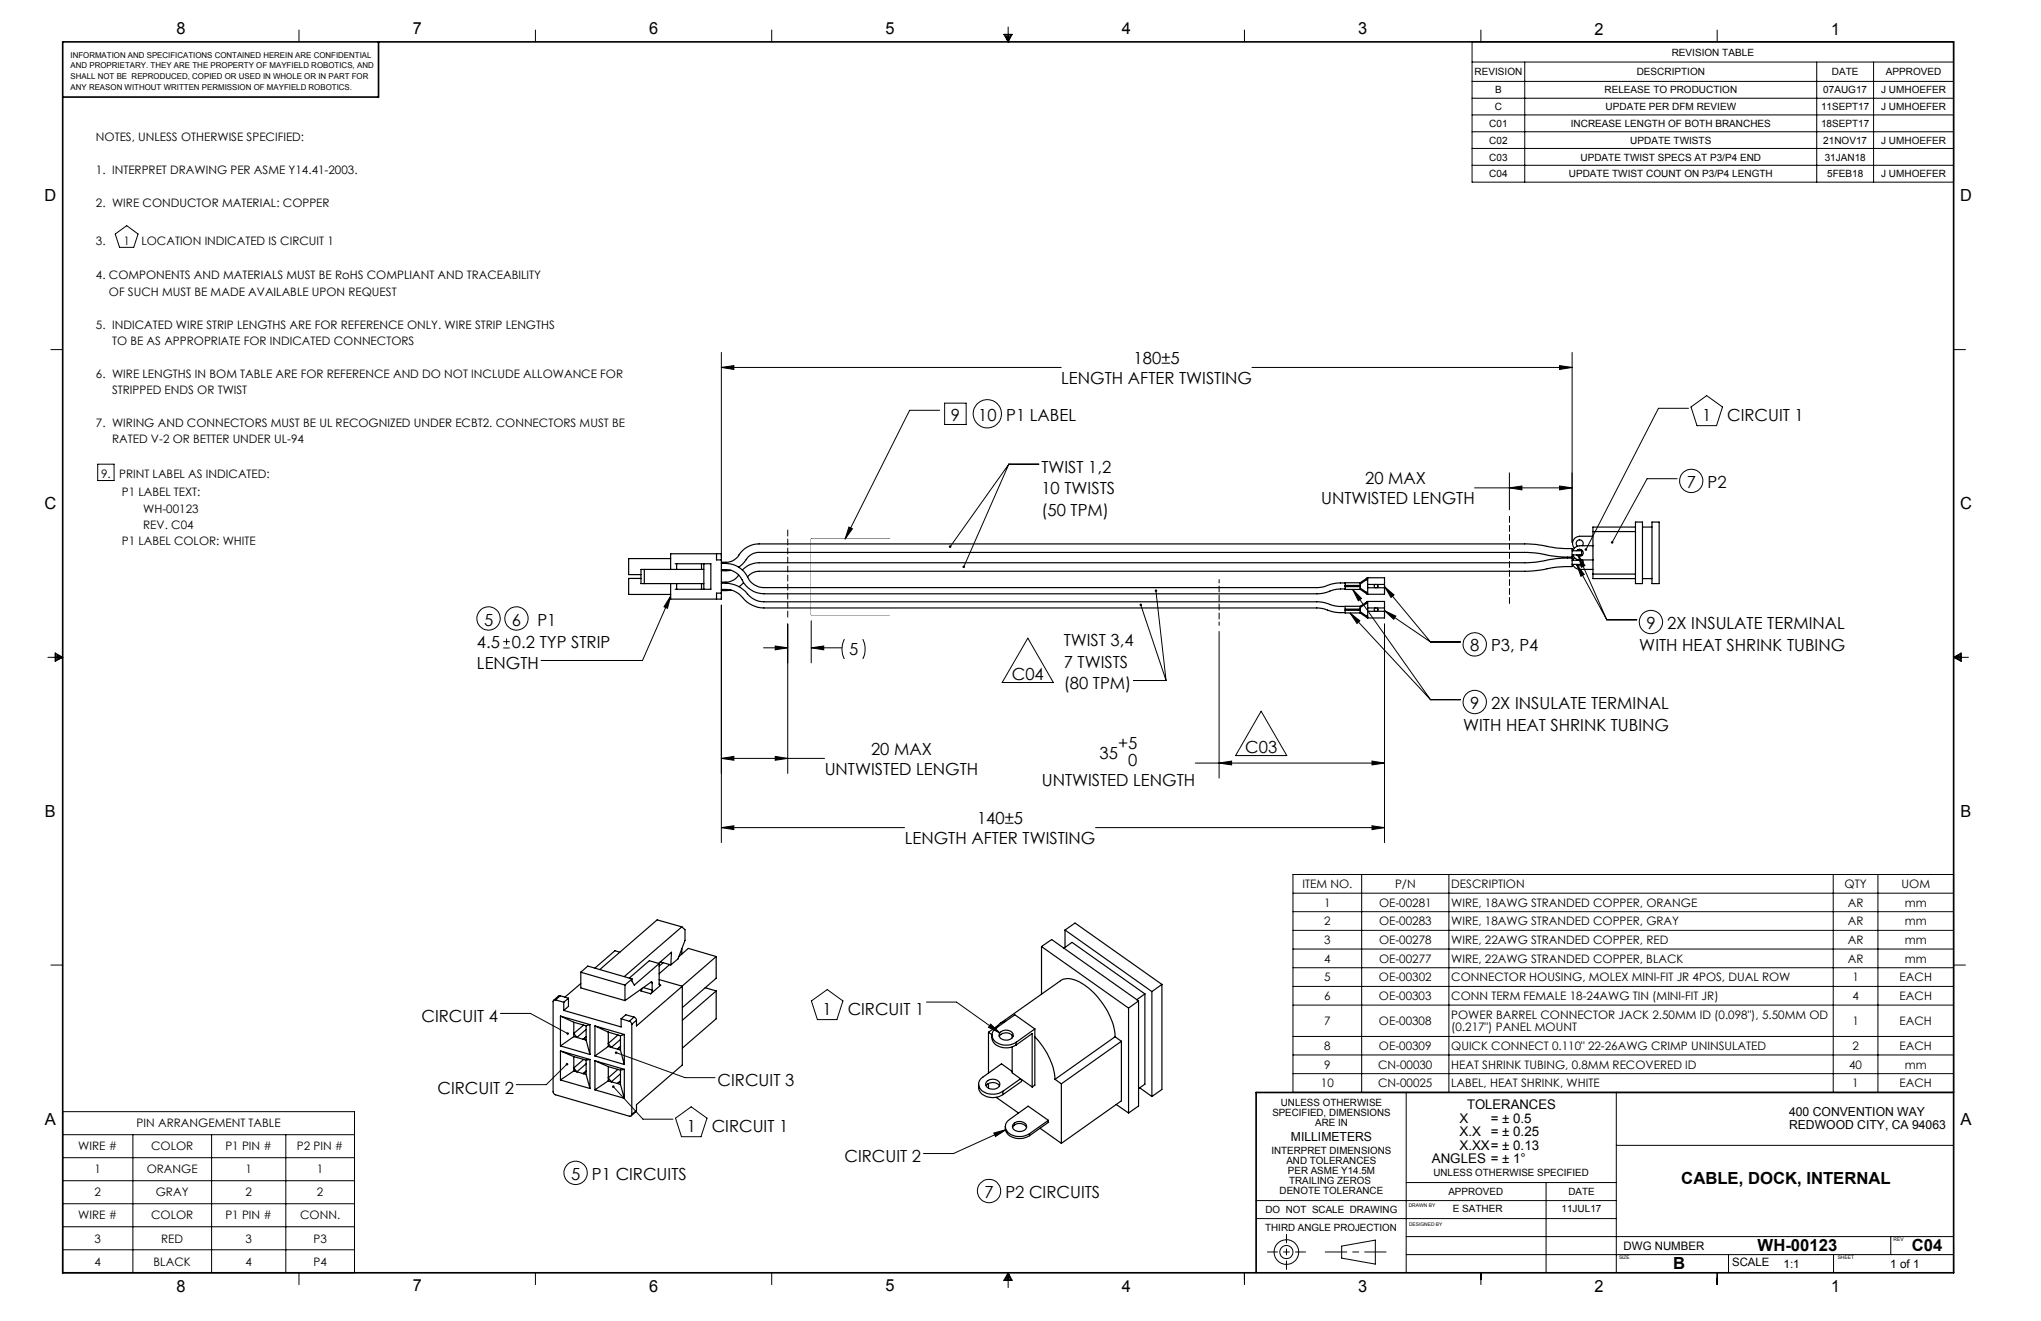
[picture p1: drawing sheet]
<svg xmlns="http://www.w3.org/2000/svg" width="432mm" height="279mm" viewBox="0 0 432 279" stroke-linecap="round" stroke-linejoin="round" font-family="sans-serif">
<g fill="none" stroke="#000" stroke-width=".21">
<path d="M63.3 6.4v2.5M113.3 6.4v2.5M163.3 6.4v2.5M212.4 7.3h1.7l-.8 1.6zM212.7 7.3l.6 1.6M213 7.3l.3 1.6M213.3 5.7v3.2M213.5 7.3l-.2 1.6M213.9 7.3l-.6 1.6M263.3 6.4v2.5M313.3 6.4v2.5M363.3 6.4v2.5"/>
<path d="M10.8 73.9h2.5M152.6 77.7l2.7-.4v.8zM152.6 74.5v43.4M152.6 77.7h71.9M264.9 77.7h67.7M330 77.3l2.6 .4-2.6 .4zM332.6 74.5v40.3M413.3 73.9h2.5M171.6 114h16.5v16h-16.5zM10.1 139h3.2M11.7 138.1l1.6 .9-1.6 .9zM11.7 138.4l1.6 .6"/>
<path d="M11.7 138.7l1.6 .3M13.3 139l-1.6 .6M13.3 139l-1.6 .3M152.6 128v50.2M292.9 132v46.2M413.3 139h3.2M413.3 139l1.6-.9v1.8zM413.3 139l1.6 .6M413.3 139l1.6 .3M414.9 138.4l-1.6 .6M414.9 138.7l-1.6 .3M152.6 175l2.7-.3v.8z"/>
<path d="M152.6 175h38.8M231.8 175h61.1M290.3 174.7l2.6 .3-2.6 .5zM10.8 204.1h2.5M413.3 204.1h2.5M297.5 231.1v38.1M341.9 231.1v38.1M265.7 257.7h76.2M265.7 253.9h76.2M297.5 250.1h44.4M327.1 250.1v19.1M341.9 242.3h71.4"/>
<path d="M63.3 269.2v2.5M113.3 269.2v2.5M163.3 269.2v2.5M213.3 269.2v3.1M213.3 269.2l.8 1.6h-1.7zM213.3 269.2l-.6 1.6M213.3 269.2l-.3 1.6M213.3 269.2l.6 1.6M213.3 269.2l.2 1.6M263.3 269.2v2.5M283.8 263.6l7.2-1.3v5.1l-7.2-1.3zM297.5 265.4h115.8"/>
<path d="M297.5 261.5h115.8M313.3 269.2v2.5M363.3 269.2v2.5M365.7 265.4v3.8M387.9 265.4v3.8M400 261.5v3.9M413.3 263.6v5.6"/>
<circle cx="272.2" cy="264.8" r="2.6"/>
<circle cx="272.2" cy="264.8" r="1.38"/>
</g>
<path d="M166.7 111.9v18.8M319.3 109.1v18.7" fill="none" stroke="#000" stroke-width=".21" stroke-dasharray="1.3 .6" stroke-dashoffset="-.2"/>
<path d="M257.9 122.6v9.7" fill="none" stroke="#000" stroke-width=".21" stroke-dasharray="1.3 .6" stroke-dashoffset=".6"/>
<path d="M293.2 264.8h-12.8" fill="none" stroke="#000" stroke-width=".21" stroke-dasharray="15.2 1.3 1.3 1.3" stroke-dashoffset="10.7"/>
<path d="M276.2 264.8h-8.1" fill="none" stroke="#000" stroke-width=".21" stroke-dasharray="15.2 1.3 1.3 1.3" stroke-dashoffset="13.1"/>
<path d="M272.2 268.5v-7.4" fill="none" stroke="#000" stroke-width=".21" stroke-dasharray="15.2 1.3 1.3 1.3" stroke-dashoffset="13.4"/>
<path d="M13.3 8.9h400v260.3h-400zM80.1 8.9v11.6h-66.8M413.3 231.1h-147.6v38.1" fill="none" stroke="#000" stroke-width=".35"/>
<path d="M152.6 77.7l2.7-.4v.8zM330 77.3l2.6 .4-2.6 .4zM290.3 174.7l2.6 .3-2.6 .5zM152.6 175l2.7-.3v.8z" fill="#000"/>
<path d="M171.6 114h16.5v16h-16.5z" fill-rule="evenodd" fill="#fff"/>
<g fill="none" stroke="#000" stroke-width=".21">
<path d="M311.4 8.9h101.9v29.6h-101.9zM311.4 13.1h101.9M311.4 17.2h101.9M322.6 13.1v25.4M384.4 13.1v25.4M396.4 13.1v25.4M311.4 20.8h101.9M311.4 24.3h101.9M311.4 27.9h101.9M311.4 31.4h101.9M311.4 35h101.9M24.4 49.5l2.4-1.8 2.4 1.8-.9 2.8h-3z"/>
<path d="M20.7 98.2h3.4v3.4h-3.4zM198.8 86.8h-6.4l-13.6 27.2M199.8 85.3h4.6v4.5h-4.6zM213.4 98.2h6.4M213.4 98.2l-9.5 21.7M213.4 98.2l-12.4 17.4M357.2 86.4h-6.3l-15.4 29.8M357.8 86.1l3.3-2.4 3.3 2.4-1.3 3.9h-4.1zM179.6 111.5l.7 .3-1.5 2.2zM312 103.2h20.6M319.3 103.2l2.7-.4v.8zM319.3 100v7.8"/>
<path d="M330 102.8l2.6 .4-2.6 .4zM332.6 100v14.8M333.6 119.4l6.3 11.7M333.6 119.4l1.6 2.1-.7 .4zM333.9 117.4l6 13.7M333.9 117.4l1.4 2.2-.7 .4zM354.8 101.2h-6.3l-7.4 13.5M106.5 137.1h1.3M106.5 135.7h1.3M107.2 135v1.4M141.9 126.1l-.7 2.6-.7-.4zM141.9 126.1l-6 13.6h-21.4"/>
<path d="M152.6 128v35.6M161.5 137h5.2M164 136.6l2.7 .4-2.7 .4zM166.7 132v31.6M171.6 137l2.7-.4v.8zM171.6 137h6.5M171.6 131.3v8.9M178.6 135.2a4.4 4.4 0 0 0 0 4.2M182.5 135.2a4.7 4.7 0 0 1 0 4.2M217.5 135l5.3 9.4h-10.8zM241.3 127.9l5.4 16M244.5 124.9l2.2 19"/>
<path d="M257.9 133.6v31M285.6 129.6l17 18.4M285.6 129.6l2.1 1.7-.6 .6zM286.2 124.7l16.4 23.3M286.2 124.7l1.8 1.9-.6 .5zM292.9 129.2l9.7 6.6M292.9 124.1l9.7 11.7M292.9 132v32.6M292.9 129.2l2.4 1.1-.4 .7zM292.9 124.1l2 1.7-.6 .6zM302.6 135.8h6.4M339.9 131.1h6.4"/>
<path d="M164 160l2.7 .4-2.7 .4zM239.9 143.9h6.8M266.8 150.4l5.4 9.4h-10.8zM302.6 148h6.4M152.6 160.4l2.7-.4v.8zM152.6 160.4h21.8M252.9 161.4h40M257.9 161.4l2.7-.4v.8zM290.3 161l2.6 .4-2.6 .4zM273.5 185h139.8v46h-139.8zM273.5 188.9h139.8M273.5 192.8h139.8"/>
<path d="M273.5 196.8h139.8M288.1 185v46M306.5 185v46M387.8 185v46M397.3 185v46M105.9 214.3h6.3l7.9 4.3M171.7 211.7l3.3-2.4 3.3 2.4-1.2 4h-4.2zM196 211.9h6.4l9.1 6.6M209.6 216.6l1.9 1.9-2.4-1.2zM273.5 200.7h139.8M273.5 204.7h139.8M273.5 208.6h139.8"/>
<path d="M273.5 212.6h139.8M273.5 219.2h139.8M13.3 235.1h61.7v34.1h-61.7zM13.3 240h61.7M28.1 240v29.2M44.8 240v29.2M60.5 240v29.2M119.9 225.1l-4.3 4.3h-6.4M129.8 229.8l6.2 6.9h6.4M130.4 222.6l14.5 5.3h6.4M142.9 236.5l3.3-2.4 3.4 2.4-1.3 3.9h-4.1zM210.3 239.6l2.5-.7-2.2 1.5z"/>
<path d="M212.8 238.9l-11.1 5.1h-6.3M273.5 223.1h139.8M273.5 227.1h139.8M13.3 244.9h61.7M13.3 249.7h61.7M13.3 254.6h61.7M13.3 259.5h61.7M13.3 264.3h61.7"/>
<circle cx="208.9" cy="87.5" r="2.99"/>
<circle cx="357.8" cy="101.7" r="2.46"/>
<circle cx="103.4" cy="130.8" r="2.46"/>
<circle cx="109.3" cy="130.8" r="2.46"/>
<circle cx="312" cy="136.3" r="2.48"/>
<circle cx="349.3" cy="131.5" r="2.46"/>
<circle cx="312" cy="148.5" r="2.47"/>
<circle cx="121.8" cy="248.1" r="2.46"/>
<circle cx="209.3" cy="251.9" r="2.46"/>
</g>
<g fill="#000">
<path d="M340.9 114.5l-.1 .2 .1 .3 .2-.3-.2 .3a.28 .28 0 0 0 .4-.3 .28 .28 0 0 0-.4-.2zM141.9 126.1l-.7 2.6-.7-.4zM179.6 111.5l.7 .3-1.5 2.2zM335.4 116l-.2 .3 .2 .2 .1-.3-.1 .3a.27 .27 0 0 0 .4-.3 .27 .27 0 0 0-.4-.2zM203.7 119.7v.4h.1l.1-.2-.1 .2a.27 .27 0 0 0 .3-.1 .27 .27 0 0 0 0-.3 .27 .27 0 0 0-.4 0zM200.8 115.5v.4l.2-.3-.2 .3a.28 .28 0 0 0 .4-.1 .28 .28 0 0 0 0-.4 .28 .28 0 0 0-.4 .1zM241.2 127.7a.27 .27 0 0 0 0 .5 .27 .27 0 0 0 .4-.2 .27 .27 0 0 0-.3-.3v.2zM244.4 124.7a.27 .27 0 0 0 0 .5 .27 .27 0 0 0 .4-.2 .27 .27 0 0 0-.3-.3v.2v-.2zM285.6 129.6l2.1 1.7-.6 .6zM286.2 124.7l1.8 1.9-.6 .5zM292.9 129.2l2.4 1.1-.4 .7zM292.9 124.1l2 1.7-.6 .6zM333.9 117.4l1.4 2.2-.7 .4zM333.6 119.4l1.6 2.1-.7 .4zM209.6 216.6l1.9 1.9-2.4-1.2zM210.3 239.6l2.5-.7-2.2 1.5zM129.6 229.6a.26 .26 0 0 0 0 .5 .26 .26 0 0 0 .4-.2 .26 .26 0 0 0-.4-.3l.2 .2zM119.8 224.9a.27 .27 0 0 0 0 .4 .27 .27 0 0 0 .4 0 .27 .27 0 0 0 0-.4l-.3 .2 .3-.2zM130.2 222.4l-.1 .2h.3h-.3a.29 .29 0 0 0 .3 .3 .29 .29 0 0 0 .2-.4 .29 .29 0 0 0-.4-.1zM119.9 218.4v.3a.25 .25 0 0 0 .2 .2 .25 .25 0 0 0 .2-.1l-.2-.2 .3 .1-.2-.3z"/>
<path d="M164 160l2.7 .4-2.7 .4zM152.6 160.4l2.7-.4v.8zM171.6 137l2.7-.4v.8zM164 136.6l2.7 .4-2.7 .4zM319.3 103.2l2.7-.4v.8zM330 102.8l2.6 .4-2.6 .4zM257.9 161.4l2.7-.4v.8zM290.3 161l2.6 .4-2.6 .4z"/>
</g>
<g fill="none" stroke="#000" stroke-width=".25">
<path d="M141.9 118.1h-8.9v3.4h2.6M142.8 119.2h.4M143.2 119.2h7.2v5.4h-7.2M143.2 119.2v1.2M148.4 119.2v1.2M148.9 119.2v5.4M151.6 117.1v1.3h1M152.6 119.2a5.4 5.4 0 0 1 5.8 3.4 3.8 3.8 0 0 0 3.2 1.7h117.3l.9-.1 1.4-.5a8 8 0 0 1 3.4-.4M152.6 118.9a3.7 3.7 0 0 0 4.1-2 5.1 5.1 0 0 1 3.9-1.9h162.6l1.7 .1 4.5 .8 3.2 .1v1.8h-2.8l-4-.7-2.7-.3h-162.5a3.4 3.4 0 0 0-3.1 2.1l-1.2 1M332.6 116.5h2v.9h-2M332.6 118.5h2v.9h-2M332.8 119.4a1.48 1.48 0 0 0 1.4 1h2.8"/>
<path d="M332.8 117.4a1.48 1.48 0 0 0 1.4 1h2.8M333.1 117.9l-.3 .6M333.6 116.5a.76 .76 0 0 1 1.1-.1 .76 .76 0 0 1 0 1.1 .76 .76 0 0 1-1.1-.1M333.7 118.4l-.1 .1M333.7 116.3l1.1 .1M334.8 118.4a.75 .75 0 0 1-.1 1.1 .75 .75 0 0 1-1.1-.1M334.8 115.4a.74 .74 0 0 0-.1-1 .74 .74 0 0 0-1.1 .1 .74 .74 0 0 0 .1 1M334.8 117.4l-1.1 .1M337 115.4h-2.8a1.48 1.48 0 0 0-1.4 1.1M337 112.4v3M337 118.4v3M337 113.4h-2.8a1.49 1.49 0 0 0-1.4 .9 1.49 1.49 0 0 0 .3 1.6"/>
<path d="M337 115.4v3M337 112.4h9M346 110.4h1.5v13h-1.5zM346 111.5h-9v.9M347.5 111.5h2M349.5 110.4h1.5v13h-1.5zM135.6 122.3h-2.6v3.4h8.9M136.3 120.4v3M141.9 120.4v-3.3h10.7v9.6h-10.7v-3.3M142.8 124.6h.4M143.2 123.4v1.2M148.4 123.4v1.2"/>
<path d="M148.9 120.4h-13.3v3h13.3M152.6 120.5a4.2 4.2 0 0 1 4.7 2.8 5.3 5.3 0 0 0 4.3 2.3h117.3l1.5-.2 1.8-.7 2.4-.1M152.6 123.4a6.3 6.3 0 0 1 5.8 2.5l.8 .7 .9 .4 1.5 .3h117.3l4.4 1 4.5-.1M152.6 124.7a5 5 0 0 1 4.9 2.2l1.6 1.1a5.1 5.1 0 0 0 2.5 .6h117.3l.9 .1 1.4 .5a8 8 0 0 0 3.4 .4M152.6 125.4h-1v1.3M154.6 120.6l-2 .1M154.7 124.8l-2.1 .1M156.3 121.6a3.4 3.4 0 0 1-3.7 1.5M157.1 120.5a4.8 4.8 0 0 1 3.5-1.5h162.5l2.2-.1 3.9-.8 3.4-.1v1.8l-3.2 .1-3.3 .6-2.9 .3h-162.6l-1.2 .3-1.2 .9M157.3 123.2l-.9 .9M284.6 124.1v.6h3.2M284.6 129.1v.5h3.2"/>
<path d="M284.6 128.2v.6M284.6 123.8v.3M284.6 128.8v.3M284.6 124.1h3.2M284.6 123.8h3.2M284.6 129.1h3.2M284.6 128.8h3.2M287.6 123.8v.3M287.6 128.8v.3M287.8 124.1v.6M287.8 123.3v.5M287.8 123.3h-3.2v.5"/>
<path d="M287.8 124.7l1.3 .9M287.8 124.4l1.5 1M287.8 129.1v.5M287.8 128.2v.6M287.8 129.6l1.3 1M287.8 129.4l1.5 1.1M287.8 123.8v.1M287.8 124v.1M287.8 128.8v.1M287.8 129v.1M289.2 125.6l.1 .1M289.2 130.6l.1 .1"/>
<path d="M289.2 125.6h.1M289.2 130.6h.1M289.2 122.3h.1M289.2 127.3h.1M289.3 122.2v1.4M289.3 122.2h3.6v1.4M289.3 124.3v1.4M289.3 122.2l-1.5 1.1M289.3 122.4l-1.5 1.1M289.3 127.2v1.4M289.3 127.2h3.6v1.4M289.3 129.3v1.4"/>
<path d="M289.3 127.2l-1.5 1M289.3 127.5l-1.5 1M289.3 124.3h3.6M289.3 128.6h3.6M289.3 123.6h3.6M289.3 123.6v.7M289.3 128.6v.7M289.3 129.3h3.6M290.9 123.6l-.2 .4 .2 .3M290.9 128.6l-.2 .3 .2 .4M291.3 123.6l.2 .4-.2 .3M291.3 128.6l.2 .3-.2 .4"/>
<path d="M292.9 124.3v1.4h-3.6M292.9 129.3v1.4h-3.6M292.9 123.6v.7M292.9 128.6v.7M337 121.4v1h9M337 121.4h9M347.5 122.4h2M144.3 196l-12.2 10.6M144.3 196l.6 .6v2.3l-1.5 3.9-1.5 1.3M144.3 196l-5.3-1.4-12.1 10.5M225.3 196.7l18.4 13M225.3 196.7v3.7"/>
<path d="M225.3 196.7l2.1-1.5 18.4 13M117.5 211.5a.39 .39 0 0 0-.5 .3l.1 19.3 .4 .5 15.6 4.5a.39 .39 0 0 0 .6-.4M117.5 211.5l1.8 .5M118.5 210.6l-.4 .1-.9 .9M118.5 210.6l-1 .9M118.5 210.6l1.8 .5M118.6 214.9v6.3M118.6 214.9l6.2 1.8M118.6 214.9l2.8 1.3M119.3 212v1.7M119.3 213.7l12.1 3.5v-1.7M120.3 211.1v1.8l-1 .8"/>
<path d="M120.3 211.1l-1 .9M121.4 216.2l2.6 .8M121.4 219.3l-2.8 1.9M121.4 216.2v3.1M121.4 219.3l.7 .1M122.1 219.4l1.3 .4M122.9 208l-3.4 2.9M122.9 205.6v3.4l9.3 2.6M122.9 205.6l9.3 2.8M122.9 205.6l1.5-1.3 9.3 2.7M123.4 219.8l.6 .2M123.5 216.8l-2.1 1.8 .7 .8"/>
<path d="M124 220l.8 3M124 217v3M124 219.4l-.6 .4M124 219.3l-.6 .5M124 217.7l-1.9 1.7M124.8 216.7v6.3M124.8 216.7l-.8 .3M125.9 217l6.2 1.8M125.9 217v6.3M125.9 217l2.8 1.3M128.7 218.3l2.6 .8M128.7 218.3v3"/>
<path d="M130.7 218.9l-2 1.8 .6 .8M131.1 201.4l-1-.3-4.2 3.7M131.3 219.1v3M131.3 219.9l-2 1.6M131.4 215.5l1.7 .5M132.1 218.8v6.3M132.1 218.8l-.8 .3M132.2 208.4v3.2M133.1 216l.3 .1 .3 .5M133.7 216.6v19.1M133.7 207l-1.5 1.4M134.1 215.1l.4 .3 .2 .4"/>
<path d="M134.1 215.1l-1 .9M134.1 215.1l-1.7-.5-1 .9M134.7 215.8l-1 .8M135.9 209.1l-.3 .5 2.1 .6M136.1 208.9l1.9 .5M137.7 207.8l.3 .1M138 209.4l-.3 .8M138 207.9l-.2-.3-5.6 4M138 207.9v1.5M139.3 203.8l2.8-2.4-.2 2.7M139.5 203.8v4.3a.22 .22 0 0 0 0 .3 .22 .22 0 0 0 .3 0M139.5 207.2l4.9 1.4"/>
<path d="M139.5 203.8l-5.3 4.6-.5-.9v-.5M139.5 203.8l-2.1-.6-4.3 3.7M139.5 208.3l.3 .1M139.7 203.4l2.2 .7M139.8 208.4l-2.1 1.8M140.3 203.6l-.8 .7M141.7 204l-2.2 2M144.3 200.7v1.1M144.4 208.6l-9.7 8.4v-1.2M144.4 208.6v16.6l-9.7 8.4v1.2M149.2 208.9l2.3 .7M151.5 202.3l-5.9-1.7-2 1.8"/>
<path d="M151.5 202.3l-7.2 6.3M151.5 202.3v4.6l-7.1 6.2M151.5 209.6v5.9l-7.1 6.2M151.5 209.6l-7.1 6.2M209.1 218.3v8.7M209.1 218.3l.8 .6M209.9 218.9a2.44 2.44 0 0 0 2.6 2.7 3.9 3.9 0 0 0 2.5-.6M211.1 216.9l-2 1.4M211.4 219.2a1.76 1.76 0 0 1 2.9 0M211.6 218.3a1.73 1.73 0 0 1 2.7 .5 1.59 1.59 0 0 1-1.1 1.2 1.59 1.59 0 0 1-1.6-.5l-.3-.5zM211.6 216.4l12.8-9a3.9 3.9 0 0 1 4.3 .5 15.7 15.7 0 0 1 7.2 11v.4M212.8 216a2.26 2.26 0 0 0-1.9 1.4"/>
<path d="M214.1 218.9v.6M218.9 217.6l-4.2-3-4 2.9a1.78 1.78 0 0 0-.8 1.8 1.78 1.78 0 0 0 1.4 1.4 4 4 0 0 0 3.7-.2M218.9 219.3a15.1 15.1 0 0 1 4.3 9M218.9 217.6l-3.9 2.9M218.9 217.6v11.9l-.5 .4M220.3 200.2v10.1M220.3 200.2l18.5 13M220.3 200.2l2.2-1.5 18.4 13M225.1 200.6l1.7-1.3 15.4 10.9M235.9 219.3l-12.7 9M235.9 219.3l1.3 .9M238.8 213.2v22.2"/>
<path d="M240.9 211.7l-2.1 1.5M240.9 211.7v22.2l-2.1 1.5M242.2 210.2v19.1l-1.3 1M242.2 210.2l-1.7 1.3M243.7 209.7v22.2M245.8 208.2v22.2l-2.1 1.5M245.8 208.2l-2.1 1.5M118.6 222.3l6.2 1.8M118.6 222.3v6.1M118.6 228.4l6.2 1.8M118.6 221.2l6.2 1.8M118.6 222.3l2.8 1.2"/>
<path d="M121.4 223.5v3M121.4 223.5l2.6 .7M121.4 226.5l-2.8 1.9M121.4 226.5l.7 .2M122.1 226.7l1.3 .4M123.4 227.1l.6 .2M123.5 224.1l-2.1 1.8 .7 .8M124 224.2v3.1M124 227.3l.8 2.9M124 226.6l-.6 .5M124 226.5l-.6 .6M124 225l-1.9 1.7"/>
<path d="M124.8 224.1v6.1M124.8 224.1l-.8 .1M125.9 224.4v6.1M125.9 223.3l6.2 1.8M125.9 224.4l6.2 1.8M125.9 230.5l6.2 1.8M125.9 224.4l2.8 1.2M128.7 221.3l-2.8 2M128.7 225.6v3M128.7 221.3l.6 .2M128.7 225.6l2.6 .7M128.7 228.6l-2.8 1.9"/>
<path d="M128.7 228.6l.6 .2M129.3 221.5l1.3 .4M129.3 228.8l1.3 .4M130.6 221.9l.7 .2M130.6 229.2l.7 .2M130.7 226.2l-2 1.8 .6 .8M131.3 222.1l.8 3M131.3 226.3v3.1M131.3 229.4l.8 2.9M131.3 221.4l-.7 .5M131.3 221.3l-.7 .6M131.3 228.7l-.7 .5"/>
<path d="M131.3 228.6l-.7 .6M131.3 227.1l-2 1.7M132.1 226.2v6.1M132.1 226.2l-.8 .1M134.7 234.8l-.2 .4-1 .8M134.7 234.8l-1 .9M207 229.3a2.47 2.47 0 0 0 2.7 2.8 3.9 3.9 0 0 0 2.5-.6M208.6 229.7a1.76 1.76 0 0 1 2.9 0M208.8 228.7a1.74 1.74 0 0 1 2.7 .5 1.53 1.53 0 0 1-2.5 .9 .84 .84 0 0 1-.2-1.4zM209.1 229.2v1M210.7 232.1l4.8 3.3M212.2 230.8v.7"/>
<path d="M212.7 238.3a2.54 2.54 0 0 0 3 2.5l1-.1 1.1-.5M214.1 226.6l-2.2-1.6-4 2.8a1.78 1.78 0 0 0-.8 1.8 1.78 1.78 0 0 0 1.4 1.5 4 4 0 0 0 3.7-.3M214.1 221.4v5.5l4.3 3M214.2 238.5a1.72 1.72 0 0 1 3 0M214.5 237.6a1.68 1.68 0 0 1 2.7 .6 1.53 1.53 0 0 1-2.5 .8 .85 .85 0 0 1-.2-1.4zM215 220.5v.5M215 221l3.4-2.4v11.3M215.9 228.2l-3.7 2.6M216.1 228.3v.4l-3.9 2.8M217.8 239.8v.4M220 238.6l4.5 3.2M221.8 237l-4.3-3-3.9 2.8a1.84 1.84 0 0 0-.8 2 1.84 1.84 0 0 0 1.6 1.4 3.9 3.9 0 0 0 3.4-.4"/>
<path d="M221.8 237l-4 2.8M221.8 237v.4l-4 2.8M223.2 228.3l1.3 .9M224.5 229.2v12.6M236.1 233.6l2.7 1.8M237.2 220.2v12.6l-12.7 9M237.2 220.2l-12.7 9M241.1 230.1l2.6 1.8"/>
</g>
<g font-size="3.5">
<text x="37.3" y="7.3">8</text>
<text x="87.3" y="7.3">7</text>
<text x="137.3" y="7.3">6</text>
<text x="187.3" y="7.3">5</text>
<text x="237.3" y="7.3">4</text>
<text x="287.4" y="7.3">3</text>
<text x="337.4" y="7.3">2</text>
<text x="387.4" y="7.3">1</text>
<text x="9.4" y="42.5">D</text>
<text x="414.7" y="42.5">D</text>
<text x="239.8" y="76.9">180±5</text>
<text x="224.5" y="81.1">LENGTH AFTER TWISTING</text>
<text x="201.2" y="89">9</text>
<text x="206.9" y="89">10 P1 LABEL</text>
<text x="360.1" y="89">1</text>
<text x="365.4" y="89">CIRCUIT 1</text>
<text x="220.3" y="100">TWIST 1,2</text>
<text x="9.4" y="107.6">C</text>
<text x="220.3" y="104.5">10 TWISTS</text>
<text x="279.5" y="106.6">UNTWISTED LENGTH</text>
<text x="288.8" y="102.4">20 MAX</text>
<text x="356.8" y="103.2">7 P2</text>
<text x="414.7" y="107.7">C</text>
<text x="220.3" y="109.1">(50 TPM)</text>
<text x="100.9" y="137">4.5</text>
<text x="102.4" y="132.3">5</text>
<text x="108.3" y="132.3">6</text>
<text x="108.3" y="137">0.2 TYP STRIP</text>
<text x="113.7" y="132.3">P1</text>
<text x="225" y="136.7">TWIST 3,4</text>
<text x="311" y="137.8">8 P3, P4</text>
<text x="346.8" y="137.8">WITH HEAT SHRINK TUBING</text>
<text x="348.3" y="133">9</text>
<text x="352.7" y="133">2X INSULATE TERMINAL</text>
<text x="100.9" y="141.6">LENGTH</text>
<text x="179.6" y="138.6">5</text>
<text x="214.1" y="143.8">C04</text>
<text x="225" y="141.3">7 TWISTS</text>
<text x="225" y="145.8">(80 TPM)</text>
<text x="311" y="150">9</text>
<text x="315.5" y="150">2X INSULATE TERMINAL</text>
<text x="309.6" y="154.7">WITH HEAT SHRINK TUBING</text>
<text x="184.3" y="159.6">20 MAX</text>
<text x="232.6" y="160.5">35</text>
<text x="236.5" y="158.5">+5</text>
<text x="263.5" y="159.2">C03</text>
<text x="174.5" y="163.8">UNTWISTED LENGTH</text>
<text x="220.4" y="166.2">UNTWISTED LENGTH</text>
<text x="238.7" y="162">0</text>
<text x="9.5" y="172.7">B</text>
<text x="414.8" y="172.8">B</text>
<text x="191.4" y="178.5">LENGTH AFTER TWISTING</text>
<text x="206.7" y="174.3">140±5</text>
<text x="174" y="214.6">1</text>
<text x="179.3" y="214.6">CIRCUIT 1</text>
<text x="89.2" y="216.2">CIRCUIT 4</text>
<text x="92.6" y="231.3">CIRCUIT 2</text>
<text x="151.8" y="229.8">CIRCUIT 3</text>
<text x="9.5" y="237.9">A</text>
<text x="145.3" y="239.4">1</text>
<text x="150.6" y="239.4">CIRCUIT 1</text>
<text x="414.8" y="237.9">A</text>
<text x="178.7" y="245.9">CIRCUIT 2</text>
<text x="120.8" y="249.5">5 P1 CIRCUITS</text>
<text x="355.7" y="250.5">CABLE, DOCK, INTERNAL</text>
<text x="208.3" y="253.4">7 P2 CIRCUITS</text>
<text x="354" y="268.5">B</text>
<text x="371.8" y="264.6">WH-00123</text>
<text x="404.5" y="264.7">C04</text>
<text x="37.3" y="273.2">8</text>
<text x="87.3" y="273.1">7</text>
<text x="137.3" y="273.2">6</text>
<text x="187.3" y="273.1">5</text>
<text x="237.3" y="273.2">4</text>
<text x="287.4" y="273.2">3</text>
<text x="337.4" y="273.2">2</text>
<text x="387.4" y="273.2">1</text>
</g>
<g font-size="2.8">
<text x="308.8" y="237.5">X</text>
<text x="310.4" y="234.6">TOLERANCES</text>
<text x="315.4" y="237.5">= ± 0.5</text>
<text x="308.8" y="243.2">X.XX= ± 0.13</text>
<text x="308.8" y="240.3">X.X</text>
<text x="315.4" y="240.3">= ± 0.25</text>
<text x="302.9" y="246.1">ANGLES = ± 1°</text>
</g>
<g font-size="2.6">
<text x="378.5" y="238.9">REDWOOD CITY, CA 94063</text>
<text x="378.5" y="236.1">400 CONVENTION WAY</text>
<text x="273.1" y="241.4">MILLIMETERS</text>
</g>
<g font-size="2.5">
<text x="20.3" y="29.8">NOTES, UNLESS OTHERWISE SPECIFIED:</text>
<text x="20.3" y="36.8">1. INTERPRET DRAWING PER ASME Y14.41-2003.</text>
<text x="20.3" y="43.7">2. WIRE CONDUCTOR MATERIAL: COPPER</text>
<text x="20.3" y="51.7">3.</text>
<text x="26.1" y="51.7">1</text>
<text x="29.9" y="51.7">LOCATION INDICATED IS CIRCUIT 1</text>
<text x="20.3" y="59.1">4. COMPONENTS AND MATERIALS MUST BE RoHS COMPLIANT AND TRACEABILITY</text>
<text x="23" y="62.6">OF SUCH MUST BE MADE AVAILABLE UPON REQUEST</text>
<text x="20.3" y="69.5">5. INDICATED WIRE STRIP LENGTHS ARE FOR REFERENCE ONLY. WIRE STRIP LENGTHS</text>
<text x="23.7" y="73">TO BE AS APPROPRIATE FOR INDICATED CONNECTORS</text>
<text x="20.3" y="79.9">6. WIRE LENGTHS IN BOM TABLE ARE FOR REFERENCE AND DO NOT INCLUDE ALLOWANCE FOR</text>
<text x="23.7" y="83.4">STRIPPED ENDS OR TWIST</text>
<text x="20.3" y="90.3">7. WIRING AND CONNECTORS MUST BE UL RECOGNIZED UNDER ECBT2. CONNECTORS MUST BE</text>
<text x="23.7" y="93.8">RATED V-2 OR BETTER UNDER UL-94</text>
<text x="21.4" y="101.1">9.</text>
<text x="25.2" y="101.1">PRINT LABEL AS INDICATED:</text>
<text x="25.8" y="104.9">P1 LABEL TEXT:</text>
<text x="30.3" y="108.4">WH-00123</text>
<text x="30.3" y="111.9">REV. C04</text>
<text x="25.8" y="115.3">P1 LABEL COLOR: WHITE</text>
<text x="275.6" y="187.8">ITEM NO.</text>
<text x="280.2" y="191.8">1</text>
<text x="291.8" y="191.8">OE-00281</text>
<text x="295.1" y="187.8">P/N</text>
<text x="307" y="191.8">WIRE, 18AWG STRANDED COPPER, ORANGE</text>
<text x="307" y="187.8">DESCRIPTION</text>
<text x="390.3" y="187.8">QTY</text>
<text x="390.9" y="191.8">AR</text>
<text x="402.3" y="187.8">UOM</text>
<text x="403" y="191.8">mm</text>
<text x="280.2" y="195.7">2</text>
<text x="291.8" y="195.7">OE-00283</text>
<text x="307" y="195.7">WIRE, 18AWG STRANDED COPPER, GRAY</text>
<text x="390.9" y="195.7">AR</text>
<text x="403" y="195.7">mm</text>
<text x="280.1" y="203.6">4</text>
<text x="280.1" y="199.7">3</text>
<text x="291.7" y="203.6">OE-00277</text>
<text x="291.7" y="199.7">OE-00278</text>
<text x="307" y="203.6">WIRE, 22AWG STRANDED COPPER, BLACK</text>
<text x="307" y="199.7">WIRE, 22AWG STRANDED COPPER, RED</text>
<text x="390.9" y="203.6">AR</text>
<text x="390.9" y="199.7">AR</text>
<text x="403" y="203.6">mm</text>
<text x="403" y="199.7">mm</text>
<text x="280.1" y="207.6">5</text>
<text x="291.7" y="207.6">OE-00302</text>
<text x="307" y="207.6">CONNECTOR HOUSING, MOLEX MINI-FIT JR 4POS, DUAL ROW</text>
<text x="391.9" y="207.6">1</text>
<text x="401.9" y="207.6">EACH</text>
<text x="280.1" y="211.5">6</text>
<text x="291.7" y="211.5">OE-00303</text>
<text x="307" y="215.6">POWER BARREL CONNECTOR JACK 2.50MM ID (0.098&quot;), 5.50MM OD</text>
<text x="307" y="211.5">CONN TERM FEMALE 18-24AWG TIN (MINI-FIT JR)</text>
<text x="391.9" y="211.5">4</text>
<text x="401.9" y="211.5">EACH</text>
<text x="280.1" y="216.8">7</text>
<text x="291.7" y="216.8">OE-00308</text>
<text x="307" y="218">(0.217&quot;) PANEL MOUNT</text>
<text x="391.9" y="216.8">1</text>
<text x="401.9" y="216.8">EACH</text>
<text x="280.1" y="226">9</text>
<text x="280.1" y="222.1">8</text>
<text x="291.6" y="226">CN-00030</text>
<text x="291.7" y="222.1">OE-00309</text>
<text x="307" y="226">HEAT SHRINK TUBING, 0.8MM RECOVERED ID</text>
<text x="307" y="222.1">QUICK CONNECT 0.110&quot; 22-26AWG CRIMP UNINSULATED</text>
<text x="391.2" y="226">40</text>
<text x="391.9" y="222.1">2</text>
<text x="401.9" y="222.1">EACH</text>
<text x="403" y="226">mm</text>
<text x="279.5" y="230">10</text>
<text x="291.6" y="230">CN-00025</text>
<text x="307" y="230">LABEL, HEAT SHRINK, WHITE</text>
<text x="391.9" y="230">1</text>
<text x="401.9" y="230">EACH</text>
<text x="28.9" y="238.5">PIN ARRANGEMENT TABLE</text>
<text x="16.6" y="243.3">WIRE #</text>
<text x="31.9" y="243.3">COLOR</text>
<text x="47.7" y="243.3">P1 PIN #</text>
<text x="62.8" y="243.3">P2 PIN #</text>
<text x="20" y="248.2">1</text>
<text x="31" y="248.2">ORANGE</text>
<text x="51.9" y="248.2">1</text>
<text x="67" y="248.2">1</text>
<text x="16.6" y="257.9">WIRE #</text>
<text x="20" y="253.1">2</text>
<text x="32" y="257.9">COLOR</text>
<text x="33" y="253.1">GRAY</text>
<text x="47.7" y="257.9">P1 PIN #</text>
<text x="51.9" y="253.1">2</text>
<text x="63.5" y="257.9">CONN.</text>
<text x="67" y="253.1">2</text>
<text x="20" y="262.8">3</text>
<text x="34.1" y="262.8">RED</text>
<text x="51.9" y="262.8">3</text>
<text x="66.3" y="262.8">P3</text>
<text x="20" y="267.7">4</text>
<text x="32.5" y="267.7">BLACK</text>
<text x="51.9" y="267.7">4</text>
<text x="66.3" y="267.7">P4</text>
<text x="343.5" y="264.3">DWG NUMBER</text>
<text x="377.3" y="268.1">1:1</text>
<text x="399.9" y="268.1">1 of 1</text>
</g>
<text font-size="2.4" x="366.5" y="267.8">SCALE</text>
<g font-size="2.1">
<text x="353.7" y="11.8">REVISION TABLE</text>
<text x="312" y="15.9">REVISION</text>
<text x="346.3" y="15.9">DESCRIPTION</text>
<text x="387.6" y="15.9">DATE</text>
<text x="399" y="15.9">APPROVED</text>
<text x="316.3" y="23.3">C</text>
<text x="316.3" y="19.8">B</text>
<text x="339.4" y="19.8">RELEASE TO PRODUCTION</text>
<text x="339.7" y="23.3">UPDATE PER DFM REVIEW</text>
<text x="385.3" y="23.3">11SEPT17</text>
<text x="385.7" y="19.8">07AUG17</text>
<text x="398" y="19.8">J UMHOEFER</text>
<text x="398" y="23.3">J UMHOEFER</text>
<text x="315.1" y="26.9">C01</text>
<text x="332.3" y="26.9">INCREASE LENGTH OF BOTH BRANCHES</text>
<text x="385.3" y="26.9">18SEPT17</text>
<text x="315.1" y="30.4">C02</text>
<text x="315.1" y="34">C03</text>
<text x="334.4" y="34">UPDATE TWIST SPECS AT P3/P4 END</text>
<text x="344.9" y="30.4">UPDATE TWISTS</text>
<text x="385.7" y="30.4">21NOV17</text>
<text x="386" y="34">31JAN18</text>
<text x="398" y="30.4">J UMHOEFER</text>
<text x="315.1" y="37.5">C04</text>
<text x="331.9" y="37.5">UPDATE TWIST COUNT ON P3/P4 LENGTH</text>
<text x="386.6" y="37.5">5FEB18</text>
<text x="398" y="37.5">J UMHOEFER</text>
<text x="269.2" y="236.1">SPECIFIED, DIMENSIONS</text>
<text x="271" y="234">UNLESS OTHERWISE</text>
<text x="278.2" y="238.3">ARE IN</text>
<text x="269" y="244">INTERPRET DIMENSIONS</text>
<text x="272.2" y="246.1">AND TOLERANCES</text>
<text x="272.5" y="248.2">PER ASME Y14.5M</text>
<text x="272.8" y="250.4">TRAILING ZEROS</text>
<text x="303.3" y="248.8">UNLESS OTHERWISE SPECIFIED</text>
<text x="267.7" y="256.6">DO NOT SCALE DRAWING</text>
<text x="270.7" y="252.5">DENOTE TOLERANCE</text>
<text x="306.4" y="252.7">APPROVED</text>
<text x="307.3" y="256.4">E SATHER</text>
<text x="330.4" y="256.4">11JUL17</text>
<text x="331.8" y="252.7">DATE</text>
<text x="267.7" y="260.3">THIRD ANGLE PROJECTION</text>
</g>
<g font-size="1.7">
<text x="14.9" y="12.2">INFORMATION AND SPECIFICATIONS CONTAINED HEREIN ARE CONFIDENTIAL</text>
<text x="14.9" y="14.5">AND PROPRIETARY. THEY ARE THE PROPERTY OF MAYFIELD ROBOTICS, AND</text>
<text x="14.9" y="16.7">SHALL NOT BE REPRODUCED, COPIED OR USED IN WHOLE OR IN PART FOR</text>
<text x="14.9" y="19">ANY REASON WITHOUT WRITTEN PERMISSION OF MAYFIELD ROBOTICS.</text>
</g>
<g font-size="1.1">
<text x="298" y="255.2">DRAWN BY</text>
<text x="298.1" y="259.2">DESIGNED BY</text>
<text x="400.6" y="262.6">REV</text>
<text x="342.5" y="266.3">SIZE</text>
<text x="388.8" y="266.4">SHEET</text>
</g>
</svg>
